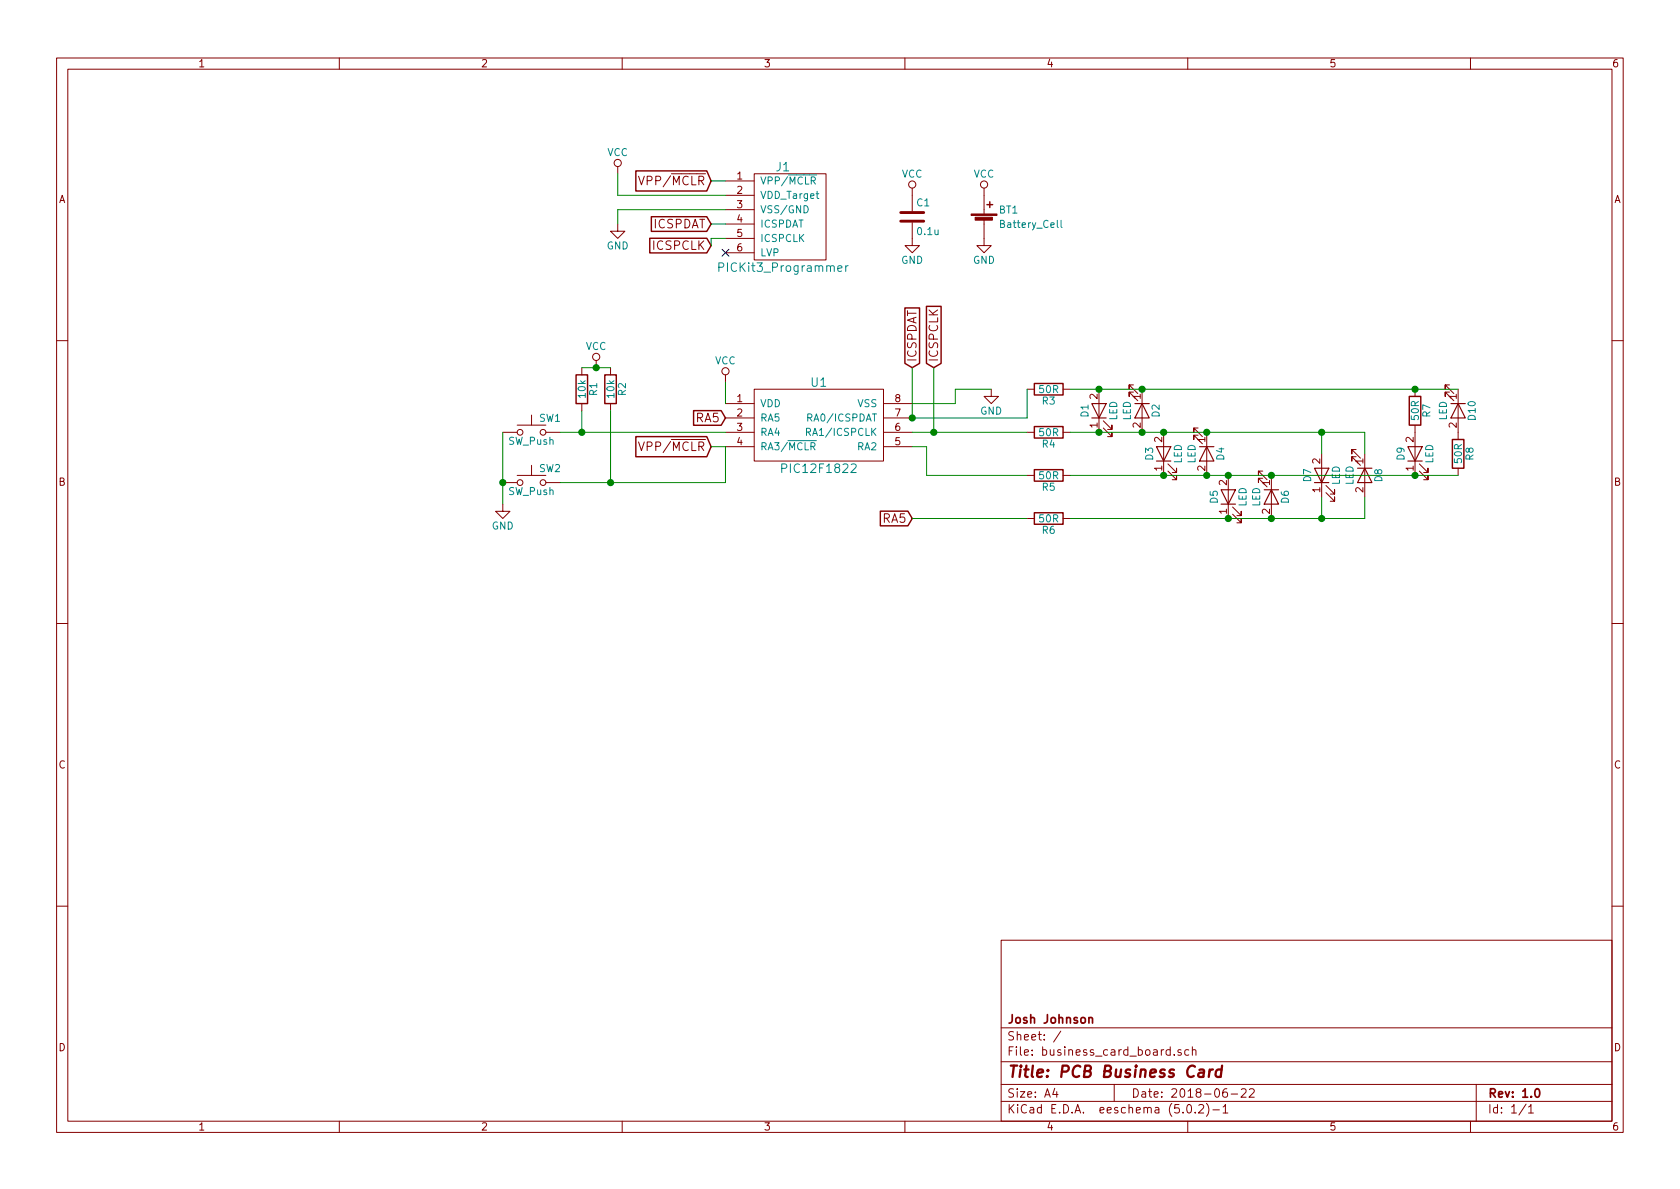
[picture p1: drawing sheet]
<svg xmlns="http://www.w3.org/2000/svg" width="297mm" height="210mm" viewBox="0 0 297 210" stroke-linecap="round" stroke-linejoin="round" font-family="sans-serif">
<g fill="none" stroke="#840000" stroke-width=".18">
<path d="M10 10.3h277v189.9h-277zM12 12.2h273v186.1h-273zM60 10.3v1.9M110 10.3v1.9M160 10.3v1.9M210 10.3v1.9M260 10.3v1.9M109.2 39.6v1.3h1.3l-1.3 1.3-1.3-1.3h1.3M109.2 29.5v1.2M112.9 31.2l.5 1.5 .5-1.5M128.3 32h5M128.3 34.5h5"/>
<path d="M128.3 37.1h5M128.3 39.6h5M133.3 30.7h12.7v15.3h-12.7zM161.3 39.4v4h1.3l-1.3 1.3-1.3-1.3h1.3M161.3 33.3v4M174 38.9v4.5h1.3l-1.3 1.3-1.3-1.3h1.3M174 33.3v4.5M128.3 42.2h5M128.3 44.7h5M10 60.2h2M88.9 76.4h2.5M91.4 75.2h5.1"/>
<path d="M94 73.4v1.8M96.5 76.4h2.6M102.9 65v1.3M102.9 71.4v1.2M105.4 63.7v1.3M107.9 65v1.3M107.9 71.4v1.2M112.9 78.2l.5 1.5 .5-1.5M128.3 71.4h5M128.3 73.9h5M128.3 76.4h5M128.3 79h5"/>
<path d="M128.3 66.3v1.3M133.3 68.8h22.9v12.7h-22.9zM156.2 71.4h5.1M156.2 73.9h5.1M156.2 76.4h5.1M156.2 79h5.1M175.3 68.8v1.3h1.2l-1.2 1.3-1.3-1.3h1.3M181.6 76.4h1.3M181.6 68.8h1.3M188 76.4h1.2M188 68.8h1.2M194.3 68.8v7.6"/>
<path d="M195.1 75.7l1.5 1.5v-.8v.8h-.8M195.1 74.4l1.5 1.5v-.7v.7h-.8M200.4 68.1h-.8v.7v-.7l1.6 1.5M200.4 69.3h-.8v.8v-.8l1.6 1.6M201.9 68.8v7.6M205.7 76.4v7.7M211.8 75.7h-.7v.7v-.7l1.5 1.5M211.8 77h-.7v.7v-.7l1.5 1.5M213.4 76.4v7.7M239.8 79.5h-.8v.8v-.8l1.5 1.5M250.2 68.8v1.3M250.2 75.2v8.9"/>
<path d="M256.3 68.1h-.8v.7v-.7l1.5 1.5M256.3 69.3h-.8v.8v-.8l1.5 1.6M257.8 68.8v8.9M285 60.2h2M88.9 89.1v1.3h1.3l-1.3 1.3-1.3-1.3h1.3M88.9 85.3h2.5M91.4 84.1h5.1M94 82.3v1.8M96.5 85.3h2.6M181.6 91.7h1.3M181.6 84.1h1.3M188 91.7h1.2"/>
<path d="M188 84.1h1.2M206.5 83.3l1.5 1.5v-.7v.7h-.7M206.5 82l1.5 1.6v-.8v.8h-.7M217.2 84.1v7.6M217.9 90.9l1.6 1.6v-.8v.8h-.8M217.9 89.7l1.6 1.5v-.8v.8h-.8M223.3 83.3h-.8v.8v-.8l1.5 1.5M223.3 84.6h-.8v.7v-.7l1.5 1.5M224.8 84.1v7.6M233.7 80.3v7.6M234.4 87.1l1.6 1.5v-.7v.7h-.8M234.4 85.8l1.6 1.6v-.8v.8h-.8"/>
<path d="M239.8 80.8h-.8v.7v-.7l1.5 1.5M241.3 80.3v7.6M251 83.3l1.5 1.5v-.7v.7h-.8M251 82l1.5 1.6v-.8v.8h-.8M257.8 82.8v1.3M10 110.3h2M285 110.3h2M10 160.2h2M177 166.3h108v32h-108zM285 160.2h2M60 198.3v1.9M110 198.3v1.9"/>
<path d="M160 198.3v1.9M177 194.8h108M177 191.8h108M177 187.8h108M177 181.8h108M186.5 192.5l-.4 1h1M186.8 193v1M187.6 182.3l-1.3 2M197 191.8v3M206.9 185.7l-.4-.1-.3 .3v.6l.3 .1 .4-.1M206.9 185.1v1.5M207.6 186.5v.1"/>
<path d="M208.8 185.7l-.3-.1-.2 .2v.2l.5 .2v.3h-.5M210 195.5l.3-.2a.94 .94 0 0 1 0 1.5 .82 .82 0 0 1-.3-1.3zM210 198.3v1.9M210.2 185.7l-.4-.1-.3 .3 .1 .6h.6M210.8 185.7l.2-.1 .4 .1 .1 .9M210.8 185.1v1.5M211.3 196.7v.1M212 195.5l.2-.2h.3l.3 .5-.9 1h.9M213.3 195.1a1.71 1.71 0 0 1 0 2.3M214.5 196.3h1.1M216.3 195.8l.4-.5v1.5M216.3 196.8h.8"/>
<path d="M216.9 192.5a.62 .62 0 0 0-.7 .7l.1 .7 .2 .1 .5-.1v-.5l-.1-.2-.4-.1-.3 .3M217.7 193.5h1.1M219.5 192.7l.2-.2h.3l.3 .2v.3v.2l-.9 .8h.9M220.9 192.7l.2-.2h.4l.2 .2 .1 .3-1 1h1M260 198.3v1.9M261 191.8v6.5M269.8 195.2l-1.2 2M270.3 195.8l.4-.5v1.5M270.3 196.8h.8"/>
<circle cx="109.2" cy="28.8" r=".63"/>
<circle cx="161.3" cy="32.6" r=".63"/>
<circle cx="174" cy="32.6" r=".63"/>
<circle cx="91.9" cy="76.4" r=".51"/>
<circle cx="96" cy="76.4" r=".51"/>
<circle cx="105.4" cy="63.1" r=".63"/>
<circle cx="128.3" cy="65.7" r=".63"/>
<circle cx="91.9" cy="85.3" r=".51"/>
<circle cx="96" cy="85.3" r=".51"/>
</g>
<path d="M192.5 180.1l.2-.2 .4 .1 .1 .9M271.5 192.7l.2-.2a.81 .81 0 0 1 .6 .6 .81 .81 0 0 1-.3 .8l-.1 .1a.79 .79 0 0 1-.4-1.3z" fill="none" stroke="#840000" stroke-width=".3"/>
<path d="M213.9 189.1l-.2 1.3M214.5 189.1a.54 .54 0 0 0-.7 .4M216 189.2a.68 .68 0 0 0-1 .3l-.1 .6 .2 .2 .1 .1 .6-.1M216.1 188.4l-.3 2" fill="none" stroke="#840000" stroke-width=".41"/>
<g fill="none" stroke="#008484" stroke-width=".18">
<path d="M142.2 36.4a.64 .64 0 0 1 .7 .6 .64 .64 0 0 1-.7 .6zM143.1 30.9h1.3M143.4 31.9h.6l.2-.2-.1-.3-.2-.1h-.5v1.3M143.7 31.9l.5 .7M144.3 34.3h.5M144.5 33.8v1.1l.3 .2M187.6 39v1.1l.2 .1M127.1 47.3l.7-.1 .2-.2-.1-.4-.2-.1h-.6v1.5M148.1 47.5l.8-.2-.1-.2-.4-.1-.3 .2 .1 .7h.6M149.5 47v1M150 47l-.3 .1-.2 .2M142.6 76.4l.7-.1v-.4l-.2-.2h-.5v1.3"/>
<path d="M142.8 73.9l.6-.1 .2-.2-.1-.3-.2-.1h-.5v1.3M142.9 76.4l.4 .6M143.1 77.9h1.2M143.4 78.9h.6v-.5l-.1-.1h-.5v1.2M143.7 78.9l.4 .6M138.2 82.8l.8-.1 .1-.2-.1-.3-.2-.2h-.6v1.6"/>
</g>
<g fill="none" stroke="#840000" stroke-width=".25">
<path d="M112.4 30.2h12.6l.7 1.8-.7 1.8h-12.6zM115.2 38.3h9.8l.7 1.3-.7 1.3h-9.8zM174.5 36.2h1M175 35.7v1M114.9 42.1h10.1l.7 1.3-.7 1.3h-10.1zM160 54.5h2.6v9.8l-1.3 .7-1.3-.7zM163.8 54.2h2.6v10.1l-1.3 .7-1.3-.7zM101.9 66.3h2v5.1h-2zM106.9 66.3h2.1v5.1h-2.1zM112.4 77.2h12.6l.7 1.8-.7 1.8h-12.6zM122.6 72.6h4.9l.8 1.3-.8 1.3h-4.9zM182.9 75.4h5.1v2.1h-5.1z"/>
<path d="M182.9 67.8h5.1v2h-5.1zM249.2 70.1h2v5.1h-2zM256.8 77.7h2v5.1h-2zM155.7 90.4h4.8l.8 1.3-.8 1.3h-4.8zM182.9 90.7h5.1v2h-5.1zM182.9 83.1h5.1v2h-5.1z"/>
</g>
<g fill="none" stroke="#840000" stroke-width=".2">
<path d="M193 71.4h2.6l-1.3 2.5zM193 73.9h2.6M200.7 71.4h2.5M201.9 71.4l1.3 2.5h-2.5zM204.5 79h2.5l-1.3 2.5zM212.1 79h2.5M213.4 79l1.2 2.5h-2.5zM248.9 79h2.6l-1.3 2.5zM256.5 71.4h2.6M257.8 71.4l1.3 2.5h-2.6zM204.5 81.5h2.5M215.9 86.6h2.5l-1.2 2.5z"/>
<path d="M215.9 89.1h2.5M223.5 86.6h2.6M224.8 86.6l1.3 2.5h-2.6zM232.4 82.8h2.5l-1.2 2.5zM232.4 85.3h2.5M240 82.8h2.6M241.3 82.8l1.3 2.5h-2.6zM248.9 81.5h2.6"/>
</g>
<g fill="#840000" stroke="#840000" stroke-width=".18">
<path d="M171.7 37.8h4.6v.3h-4.6z"/>
<path d="M172.4 38.4h3.1v.5h-3.1z"/>
</g>
<path d="M159.3 39.1h4M159.3 37.6h4" fill="none" stroke="#840000" stroke-width=".51"/>
<path d="M127.7 44.1l1.2 1.2M128.9 44.1l-1.2 1.2" fill="none" stroke="#000084" stroke-width=".18"/>
<g fill="none" stroke="#008400" stroke-width=".18">
<path d="M109.2 30.7v3.8h19.1M125.7 32h2.6M125.7 39.6h2.6M128.3 37.1h-19.1v2.5M128.3 42.2h-2.6v1.2M88.9 76.4v12.7M99.1 76.4h29.2M102.9 72.6v3.8M102.9 65h5M107.9 72.6v12.7M125.7 79h2.6v6.3h-29.2M128.3 67.6v3.8"/>
<path d="M161.3 79h2.5v5.1h17.8M161.3 76.4h20.3M161.3 65v8.9h20.3v-5.1M165.1 65v11.4M175.3 68.8h-6.4v2.6h-7.6M189.2 76.4h52.1v3.9M189.2 68.8h68.6M233.7 76.4v3.9M161.3 91.7h20.3M189.2 84.1h68.6M233.7 87.9v3.8M241.3 87.9v3.8h-52.1"/>
</g>
<g fill="#008400" stroke="#008400" stroke-width=".25">
<circle cx="233.7" cy="91.7" r=".51"/>
<circle cx="233.7" cy="76.4" r=".51"/>
<circle cx="250.2" cy="68.8" r=".51"/>
<circle cx="250.2" cy="84.1" r=".51"/>
<circle cx="224.8" cy="91.7" r=".51"/>
<circle cx="217.2" cy="91.7" r=".51"/>
<circle cx="217.2" cy="84.1" r=".51"/>
<circle cx="224.8" cy="84.1" r=".51"/>
<circle cx="213.4" cy="84.1" r=".51"/>
<circle cx="205.7" cy="84.1" r=".51"/>
<circle cx="205.7" cy="76.4" r=".51"/>
<circle cx="213.4" cy="76.4" r=".51"/>
<circle cx="201.9" cy="68.8" r=".51"/>
<circle cx="201.9" cy="76.4" r=".51"/>
<circle cx="194.3" cy="76.4" r=".51"/>
<circle cx="194.3" cy="68.8" r=".51"/>
<circle cx="88.9" cy="85.3" r=".51"/>
<circle cx="102.9" cy="76.4" r=".51"/>
<circle cx="108" cy="85.3" r=".51"/>
<circle cx="161.3" cy="73.9" r=".51"/>
<circle cx="165.1" cy="76.4" r=".51"/>
<circle cx="105.4" cy="65" r=".51"/>
</g>
<text font-size="2.8" fill="#840000" x="178" y="190.5">Title: PCB Business Card</text>
<g font-size="2.1" fill="#840000">
<text x="113.8" y="32.8">VPP/MCLR</text>
<text x="115.5" y="40.4">ICSPDAT</text>
<text x="115.5" y="44.2">ICSPCLK</text>
<text x="162.1" y="64.1" transform="rotate(-90 162.1 64.1)">ICSPDAT</text>
<text x="165.9" y="64.1" transform="rotate(-90 165.9 64.1)">ICSPCLK</text>
<text x="123.1" y="74.7">RA5</text>
<text x="113.8" y="79.8">VPP/MCLR</text>
<text x="156.1" y="92.5">RA5</text>
<text x="178" y="184">Sheet: /</text>
<text x="178" y="181">Josh Johnson</text>
<text x="178" y="186.7">File: business_card_board.sch</text>
<text x="178" y="196.9">KiCad E.D.A. eeschema (5.0.2)-1</text>
<text x="178" y="194.1">Size: A4</text>
<text x="200" y="194.1">Date: 2018-06-22</text>
<text x="263" y="194.1">Rev: 1.0</text>
<text x="263" y="196.9">Id: 1/1</text>
</g>
<g font-size="2.1" fill="#008484">
<text x="137.3" y="30.3">J1</text>
<text x="127.8" y="48.1">PICKit3_Programmer</text>
<text x="143.4" y="68.4">U1</text>
<text x="138.8" y="83.6">PIC12F1822</text>
</g>
<g font-size="1.8" fill="#840000">
<text x="35" y="11.9">1</text>
<text x="85" y="11.9">2</text>
<text x="135" y="11.9">3</text>
<text x="185" y="11.9">4</text>
<text x="235" y="11.9">5</text>
<text x="285" y="11.9">6</text>
<text x="10.4" y="35.9">A</text>
<text x="130.3" y="31.7">1</text>
<text x="130.3" y="34.3">2</text>
<text x="285.4" y="35.9">A</text>
<text x="130.3" y="36.8">3</text>
<text x="130.3" y="39.4">4</text>
<text x="130.3" y="41.9">5</text>
<text x="130.3" y="44.4">6</text>
<text x="130.3" y="71.1">1</text>
<text x="158.3" y="71.1">8</text>
<text x="194.1" y="70.6" transform="rotate(-90 194.1 70.6)">2</text>
<text x="201.7" y="70.6" transform="rotate(-90 201.7 70.6)">1</text>
<text x="257.6" y="70.6" transform="rotate(-90 257.6 70.6)">1</text>
<text x="130.3" y="73.7">2</text>
<text x="130.3" y="76.2">3</text>
<text x="158.3" y="76.2">6</text>
<text x="158.3" y="73.7">7</text>
<text x="194.1" y="75.7" transform="rotate(-90 194.1 75.7)">1</text>
<text x="201.7" y="75.7" transform="rotate(-90 201.7 75.7)">2</text>
<text x="257.6" y="75.7" transform="rotate(-90 257.6 75.7)">2</text>
<text x="130.3" y="78.7">4</text>
<text x="158.3" y="78.7">5</text>
<text x="205.5" y="83.3" transform="rotate(-90 205.5 83.3)">1</text>
<text x="205.5" y="78.2" transform="rotate(-90 205.5 78.2)">2</text>
<text x="213.1" y="83.3" transform="rotate(-90 213.1 83.3)">2</text>
<text x="213.1" y="78.2" transform="rotate(-90 213.1 78.2)">1</text>
<text x="233.4" y="82" transform="rotate(-90 233.4 82)">2</text>
<text x="241" y="82" transform="rotate(-90 241 82)">1</text>
<text x="249.9" y="83.3" transform="rotate(-90 249.9 83.3)">1</text>
<text x="249.9" y="78.2" transform="rotate(-90 249.9 78.2)">2</text>
<text x="10.4" y="85.9">B</text>
<text x="216.9" y="85.8" transform="rotate(-90 216.9 85.8)">2</text>
<text x="224.5" y="85.8" transform="rotate(-90 224.5 85.8)">1</text>
<text x="233.4" y="87.1" transform="rotate(-90 233.4 87.1)">1</text>
<text x="241" y="87.1" transform="rotate(-90 241 87.1)">2</text>
<text x="285.4" y="85.9">B</text>
<text x="216.9" y="90.9" transform="rotate(-90 216.9 90.9)">1</text>
<text x="224.5" y="90.9" transform="rotate(-90 224.5 90.9)">2</text>
<text x="10.4" y="135.9">C</text>
<text x="285.4" y="135.9">C</text>
<text x="10.4" y="185.9">D</text>
<text x="285.4" y="185.9">D</text>
<text x="35" y="199.9">1</text>
<text x="85" y="199.9">2</text>
<text x="135" y="199.9">3</text>
<text x="185" y="199.9">4</text>
<text x="235" y="199.9">5</text>
<text x="285" y="199.9">6</text>
</g>
<g font-size="1.8" fill="#008484">
<text x="107.4" y="27.6">VCC</text>
<text x="134.4" y="32.6">VPP/MCLR</text>
<text x="134.4" y="35.2">VDD_Target</text>
<text x="159.4" y="31.4">VCC</text>
<text x="172.1" y="31.4">VCC</text>
<text x="134.4" y="37.7">VSS/GND</text>
<text x="134.4" y="40.3">ICSPDAT</text>
<text x="162.1" y="36.5">C1</text>
<text x="162.3" y="41.6">0.1u</text>
<text x="176.7" y="37.8">BT1</text>
<text x="177.1" y="40.3">Battery_Cell</text>
<text x="107.3" y="44.1">GND</text>
<text x="134.4" y="42.8">ICSPCLK</text>
<text x="134.4" y="45.3">LVP</text>
<text x="159.3" y="46.7">GND</text>
<text x="172" y="46.7">GND</text>
<text x="103.6" y="61.9">VCC</text>
<text x="126.4" y="64.4">VCC</text>
<text x="103.6" y="70.3" transform="rotate(-90 103.6 70.3)">10k</text>
<text x="105.6" y="69.9" transform="rotate(-90 105.6 69.9)">R1</text>
<text x="108.6" y="70.3" transform="rotate(-90 108.6 70.3)">10k</text>
<text x="110.7" y="69.9" transform="rotate(-90 110.7 69.9)">R2</text>
<text x="183.8" y="69.5">50R</text>
<text x="184.3" y="71.5">R3</text>
<text x="95.4" y="74.6">SW1</text>
<text x="134.4" y="72">VDD</text>
<text x="134.4" y="74.5">RA5</text>
<text x="134.4" y="77.1">RA4</text>
<text x="143.4" y="77.1">RA1/ICSPCLK</text>
<text x="143.4" y="74.5">RA0/ICSPDAT</text>
<text x="151.7" y="72">VSS</text>
<text x="173.3" y="73.3">GND</text>
<text x="183.8" y="77.1">50R</text>
<text x="192.5" y="73.8" transform="rotate(-90 192.5 73.8)">D1</text>
<text x="197.5" y="74.4" transform="rotate(-90 197.5 74.4)">LED</text>
<text x="199.9" y="74.4" transform="rotate(-90 199.9 74.4)">LED</text>
<text x="205" y="73.8" transform="rotate(-90 205 73.8)">D2</text>
<text x="250.9" y="74.2" transform="rotate(-90 250.9 74.2)">50R</text>
<text x="252.9" y="73.8" transform="rotate(-90 252.9 73.8)">R7</text>
<text x="255.8" y="74.4" transform="rotate(-90 255.8 74.4)">LED</text>
<text x="260.9" y="74.3" transform="rotate(-90 260.9 74.3)">D10</text>
<text x="89.9" y="78.7">SW_Push</text>
<text x="95.4" y="83.5">SW2</text>
<text x="134.4" y="79.6">RA3/MCLR</text>
<text x="151.7" y="79.6">RA2</text>
<text x="184.3" y="79.2">R4</text>
<text x="203.9" y="81.4" transform="rotate(-90 203.9 81.4)">D3</text>
<text x="209" y="82" transform="rotate(-90 209 82)">LED</text>
<text x="211.4" y="82" transform="rotate(-90 211.4 82)">LED</text>
<text x="216.5" y="81.4" transform="rotate(-90 216.5 81.4)">D4</text>
<text x="248.3" y="81.4" transform="rotate(-90 248.3 81.4)">D9</text>
<text x="253.4" y="82" transform="rotate(-90 253.4 82)">LED</text>
<text x="258.5" y="81.9" transform="rotate(-90 258.5 81.9)">50R</text>
<text x="260.5" y="81.4" transform="rotate(-90 260.5 81.4)">R8</text>
<text x="89.9" y="87.5">SW_Push</text>
<text x="183.8" y="84.8">50R</text>
<text x="184.3" y="86.8">R5</text>
<text x="215.3" y="89" transform="rotate(-90 215.3 89)">D5</text>
<text x="220.4" y="89.6" transform="rotate(-90 220.4 89.6)">LED</text>
<text x="222.8" y="89.6" transform="rotate(-90 222.8 89.6)">LED</text>
<text x="227.9" y="89" transform="rotate(-90 227.9 89)">D6</text>
<text x="231.8" y="85.2" transform="rotate(-90 231.8 85.2)">D7</text>
<text x="236.9" y="85.8" transform="rotate(-90 236.9 85.8)">LED</text>
<text x="239.3" y="85.8" transform="rotate(-90 239.3 85.8)">LED</text>
<text x="244.4" y="85.2" transform="rotate(-90 244.4 85.2)">D8</text>
<text x="86.9" y="93.6">GND</text>
<text x="183.8" y="92.4">50R</text>
<text x="184.3" y="94.4">R6</text>
</g>
</svg>
